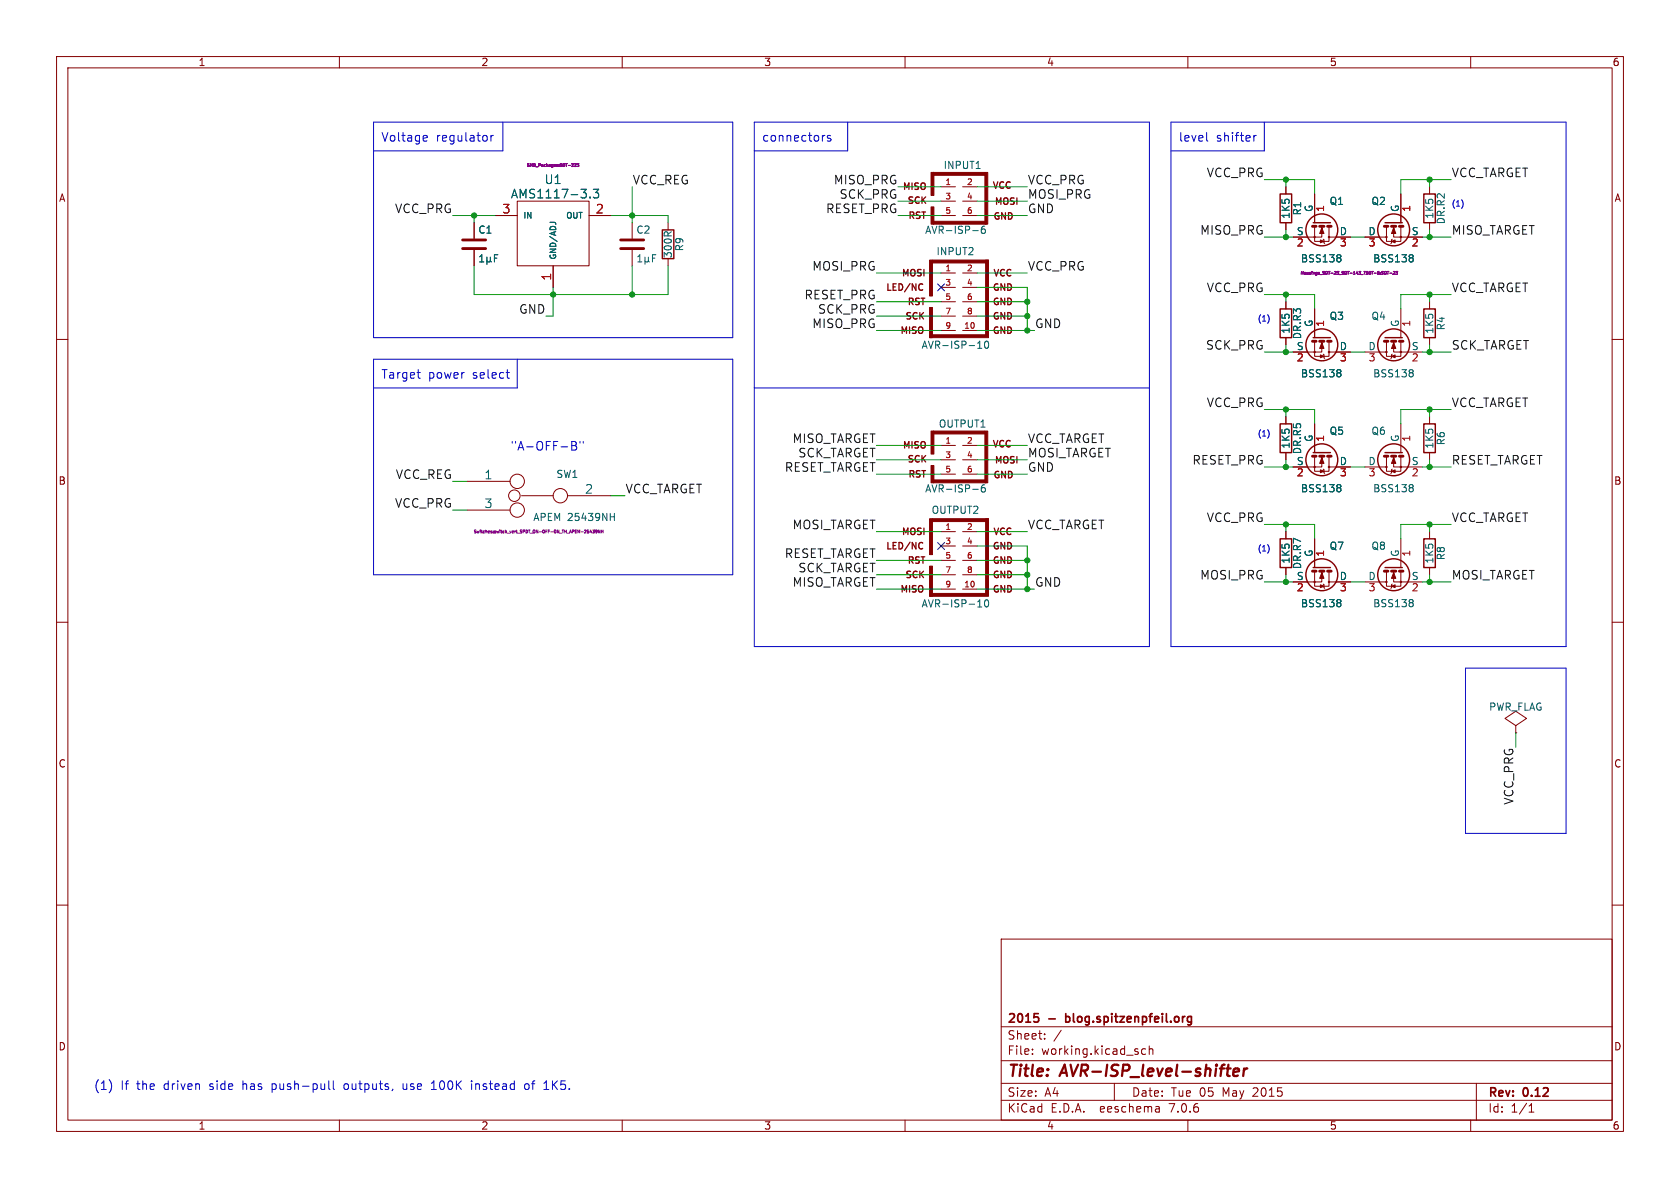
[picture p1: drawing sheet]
<svg xmlns="http://www.w3.org/2000/svg" width="297mm" height="210mm" viewBox="0 0 297 210" stroke-linecap="round" stroke-linejoin="round" font-family="sans-serif">
<g fill="none" stroke="#840000" stroke-width=".18">
<path d="M10 10h277v190h-277zM12 12h273v186h-273zM60 10v2M110 10v2M160 10v2M210 10v2M260 10v2M83.8 39.4v2.8M87.6 38.1h3.8M91.4 35.6h12.7v11.4h-12.7zM104.1 38.1h3.8M111.8 39.4v2.8"/>
<path d="M118.1 39.4v1.2M166.4 33h2.5M166.4 35.6h2.5M166.4 38.1h2.5M170.2 33h2.5M170.2 35.6h2.5M170.2 38.1h2.5M227.3 33v1.3M227.3 39.4v1.2M232.4 34.3v5.1M247.6 34.3v5.1M252.7 33v1.3"/>
<path d="M252.7 39.4v1.2M10 60h2M83.8 44.2v2.8M97.8 47v3.8M111.8 44.2v2.8M118.1 45.7v1.3M166.4 48.3h2.5M166.4 58.4h2.5M166.4 50.8h2.5M166.4 53.3h2.5M166.4 55.9h2.5M170.2 48.3h2.5"/>
<path d="M170.2 58.4h2.5M170.2 50.8h2.5M170.2 53.3h2.5M170.2 55.9h2.5M227.3 53.3v1.3M227.3 59.7v1.3M232.4 40.1v1.8h-3.8M232.4 54.6v5.1M233.7 40.1v1.8h-1.3v.8h2.5v-.8M233.9 42.3l.3 .8M234.9 40.1v1.8h3.9M245.1 40.1v1.8h-3.8"/>
<path d="M246.1 42.3l-.2 .8M246.4 40.1v1.8h1.2v.8h-2.5v-.8M247.6 40.1v1.8h3.9M247.6 54.6v5.1M252.7 53.3v1.3M252.7 59.7v1.3M285 60h2M166.4 78.7h2.5M170.2 78.7h2.5M227.3 73.7v1.2M232.4 60.5v1.7h-3.8M232.4 74.9v5.1"/>
<path d="M233.7 60.5v1.7h-1.3v.8h2.5v-.8M233.9 62.6l.3 .8M234.9 60.5v1.7h3.9M245.1 60.5v1.7h-3.8M246.1 62.6l-.2 .8M246.4 60.5v1.7h1.2v.8h-2.5v-.8M247.6 60.5v1.7h3.9M247.6 74.9v5.1M252.7 73.7v1.2M82.5 85.1h7.7M82.5 90.2h7.7M92.2 87.6h5.6"/>
<path d="M100.3 87.6h7.6M166.4 94h2.5M166.4 96.5h2.5M166.4 99.1h2.5M166.4 81.3h2.5M166.4 83.8h2.5M170.2 94h2.5M170.2 96.5h2.5M170.2 99.1h2.5M170.2 81.3h2.5M170.2 83.8h2.5M227.3 80v1.3"/>
<path d="M227.3 94v1.3M232.4 80.8v1.8h-3.8M232.4 95.3v5M233.7 80.8v1.8h-1.3v.7h2.5v-.7M233.9 82.9l.3 .8M234.9 80.8v1.8h3.9M245.1 80.8v1.8h-3.8M246.1 82.9l-.2 .8M246.4 80.8v1.8h1.2v.7h-2.5v-.7M247.6 80.8v1.8h3.9M247.6 95.3v5M252.7 80v1.3"/>
<path d="M252.7 94v1.3M10 110h2M166.4 104.1h2.5M166.4 101.6h2.5M170.2 104.1h2.5M170.2 101.6h2.5M227.3 100.3v1.3M232.4 101.1v1.8h-3.8M233.7 101.1v1.8h-1.3v.7h2.5v-.7M233.9 103.3l.3 .7M234.9 101.1v1.8h3.9M245.1 101.1v1.8h-3.8"/>
<path d="M246.1 103.3l-.2 .7M246.4 101.1v1.8h1.2v.7h-2.5v-.7M247.6 101.1v1.8h3.9M252.7 100.3v1.3M285 110h2M268 128.3l1.9-1.3-1.9-1.3-1.9 1.3 1.9 1.3v1.2M268 129.5h.1M10 160h2M285 160h2M177 166h108v32h-108zM60 198v2M110 198v2"/>
<path d="M160 198v2M177 194.5h108M177 191.5h108M177 187.5h108M177 181.5h108M182.5 186.3v.1M182.5 185.5v.1M184.7 183.6v.1M184.7 182.8v.1M187.6 182.1l-1.3 2M197 191.5v3M202.5 185.5l-.4-.1-.3 .3v.4l.2 .2h.5"/>
<path d="M203.2 185.5l.2-.1 .3 .1 .1 .9M203.2 184.9v1.5M204.9 195.7l.1 .9M205 196.5l-.2 .1M205 196h-.2M210 198v2M260 198v2M261 191.5v6.5M270.3 196.6h.9M270.3 195.5l.4-.4v1.5"/>
<circle cx="232.4" cy="41.9" r=".13"/>
<circle cx="234.9" cy="41.9" r=".13"/>
<circle cx="245.1" cy="41.9" r=".13"/>
<circle cx="247.6" cy="41.9" r=".13"/>
<circle cx="232.4" cy="62.2" r=".13"/>
<circle cx="234.9" cy="62.2" r=".13"/>
<circle cx="245.1" cy="62.2" r=".13"/>
<circle cx="247.6" cy="62.2" r=".13"/>
<circle cx="90.9" cy="87.6" r="1.02"/>
<circle cx="91.4" cy="90.2" r="1.27"/>
<circle cx="91.4" cy="85.1" r="1.27"/>
<circle cx="99.1" cy="87.6" r="1.27"/>
<circle cx="232.4" cy="82.6" r=".13"/>
<circle cx="234.9" cy="82.6" r=".13"/>
<circle cx="245.1" cy="82.6" r=".13"/>
<circle cx="247.6" cy="82.6" r=".13"/>
<circle cx="232.4" cy="102.9" r=".13"/>
<circle cx="234.9" cy="102.9" r=".13"/>
<circle cx="245.1" cy="102.9" r=".13"/>
<circle cx="247.6" cy="102.9" r=".13"/>
</g>
<path d="M216.8 188.9h.8M217.2 190.2h.2M218.1 189.5l.9-.1v-.4l-.2-.1-.6 .1-.2 .9 .3 .3 .5-.1M219.9 188.9l-.1 1.3M220.5 188.9l-.4 .1-.2 .3" fill="none" stroke="#840000" stroke-width=".4"/>
<path d="M182.8 179.2h.8M183 179.8h.3l.3 .2v.5l-.6 .2M188.4 179.2v1.5M188.6 179.7l-.2 .1M210.1 179.8h.5M210.6 179.7v1.2l-.3 .3-.3-.1M188.4 180.6l.2 .1M210.1 180.6h.5" fill="none" stroke="#840000" stroke-width=".3"/>
<g fill="#840000" stroke="#840000" stroke-width=".18">
<path d="M165 39.1h9.4v.5h-9.4z"/>
<path d="M165 30.5h9.1v.5h-9.1z"/>
<path d="M164.6 36.6h.5v3h-.5z"/>
<path d="M164.6 30.5h.5v4h-.5z"/>
<path d="M174.1 30.5h.5v9.1h-.5z"/>
<path d="M164.3 59.2h10.5v.5h-10.5z"/>
<path d="M164.3 54.4h.5v5.3h-.5z"/>
<path d="M164.3 46h.5v6.3h-.5z"/>
<path d="M164.8 46h10v.5h-10z"/>
<path d="M174.2 46h.6v13.2h-.6z"/>
<path d="M233.4 83.1l.7 .2-.7 .3z"/>
<path d="M233.7 80.9l.4 1h-.8z"/>
<path d="M246 83.3l.6-.2v.5z"/>
<path d="M246.4 80.9l.4 1h-.8z"/>
<path d="M164.3 104.9h10.5v.5h-10.5z"/>
<path d="M164.3 100.1h.5v5.3h-.5z"/>
<path d="M164.3 91.7h.5v6.3h-.5z"/>
<path d="M164.8 91.7h10v.5h-10z"/>
<path d="M174.2 91.7h.6v13.2h-.6z"/>
<path d="M165 84.8h9.4v.5h-9.4z"/>
<path d="M165 76.2h9.1v.5h-9.1z"/>
<path d="M164.6 82.3h.5v3h-.5z"/>
<path d="M164.6 76.2h.5v4.1h-.5z"/>
<path d="M174.1 76.2h.5v9.1h-.5z"/>
<path d="M233.4 62.7l.7 .3-.7 .2z"/>
<path d="M233.7 60.6l.4 1h-.8z"/>
<path d="M246 63l.6-.3v.5z"/>
<path d="M246.4 60.6l.4 1h-.8z"/>
<path d="M233.4 42.4l.7 .3-.7 .2z"/>
<path d="M233.7 40.3l.4 1h-.8z"/>
<path d="M233.4 103.4l.7 .2-.7 .3z"/>
<path d="M233.7 101.2l.4 1h-.8z"/>
<path d="M246 103.6l.6-.2v.5z"/>
<path d="M246.4 101.2l.4 1h-.8z"/>
<path d="M246 42.7l.6-.3v.5z"/>
<path d="M246.4 40.3l.4 1h-.8z"/>
</g>
<g fill="none" stroke="#006464" stroke-width=".18">
<path d="M97.2 39.3h.8l.2 .1M104.3 34.8v.2M104.9 33.5h.9l-.5 .5 .5 .2v.6l-.3 .2h-.4l-.2-.2M172.6 29.8h.7M174.1 40h-.4a.86 .86 0 0 0 0 1.3l.4-.2 .1-.4-.2-.2h-.3l-.2 .2M84.8 46.3h.7M84.8 45.4l.4-.4v1.3M86.1 46.1l.2 .2h.2l.2-.2M86.1 45.5v1.2M86.7 46.1l.2 .2M86.7 45.5v.6M87.4 45.6h.4"/>
<path d="M88 45h-.6v1.3M112.7 46.3h.8M112.7 45.4l.4-.4v1.3M114 46.1l.2 .2h.2l.2-.2M114 45.5v1.2M114.6 46.1l.2 .2M114.6 45.5v.6M115.3 45.6h.5M116 45h-.7v1.3M172 40.8h.9M236.8 45l.3 .3-.3 .3 .3 .2v.3l-.3 .2M249.6 45l.2 .3-.2 .3 .2 .1v.4l-.2 .2"/>
<path d="M172.8 61.6h.8M173 60.6l.2-.3v1.3M174.2 60.4l.2-.1a.68 .68 0 0 1 .4 .6 .68 .68 0 0 1-.4 .7l-.2-.1-.1-.4zM236.8 65.3l.3 .3-.3 .3 .3 .2v.3l-.3 .2M249.6 65.3l.2 .3-.2 .3 .2 .1v.4l-.2 .2M107.9 91.4h.7M108.6 90.7v1.3M172 86.5h.9M174.1 85.7l-.4 .1a.86 .86 0 0 0 0 1.2l.4-.1 .1-.5-.2-.2h-.3l-.2 .2M236.8 85.7l.3 .2-.3 .3 .3 .3v.2l-.3 .2M249.6 85.7l.2 .2-.2 .3 .2 .1v.4l-.2 .2M172.8 107.3h.8"/>
<path d="M173 106.3l.2-.3v1.3M174.2 106.1l.2-.1a.68 .68 0 0 1 .4 .7 .68 .68 0 0 1-.4 .6l-.2-.1-.1-.4zM236.8 106l.3 .2-.3 .3 .3 .3v.2l-.3 .3M249.6 106l.2 .2-.2 .3 .2 .2v.3l-.2 .3"/>
</g>
<g fill="none" stroke="#840000" stroke-width=".25">
<path d="M226.3 34.3h2v5.1h-2zM232.2 39.4h3M244.9 39.4h3M251.7 34.3h2v5.1h-2zM117.1 40.6h2v5.1h-2zM226.3 54.6h2v5.1h-2zM232.2 59.7h3M244.9 59.7h3M251.7 54.6h2v5.1h-2zM226.3 74.9h2v5.1h-2zM251.7 74.9h2v5.1h-2zM226.3 95.3h2v5h-2z"/>
<path d="M232.2 80h3M244.9 80h3M251.7 95.3h2v5h-2zM232.2 100.3h3M244.9 100.3h3"/>
<circle cx="233.7" cy="40.6" r="2.82"/>
<circle cx="246.4" cy="40.6" r="2.82"/>
<circle cx="233.7" cy="61" r="2.82"/>
<circle cx="246.4" cy="61" r="2.82"/>
<circle cx="233.7" cy="81.3" r="2.82"/>
<circle cx="246.4" cy="81.3" r="2.82"/>
<circle cx="233.7" cy="101.6" r="2.82"/>
<circle cx="246.4" cy="101.6" r="2.82"/>
</g>
<g fill="none" stroke="#840084" stroke-width=".18">
<path d="M101.6 29l.1-.1 .1 .2-.3 .3h.3M102 28.9h.3l-.1 .2 .1 .1v.2h-.3M244.8 48.1h.3l-.2 .4-.2-.1zM245.3 48h.3M245.4 48l-.1 .5M245.7 48.3h.4M246.3 48h.2l.1 .1-.4 .4h.4M246.8 48h.3l-.2 .2h.1v.2h-.3M103.8 93.7h.3M104 93.9l.1 .1-.1 .2M104.4 93.7l-.1 .3h.3M104.6 93.9v.3"/>
<path d="M104.8 93.7h.3l-.2 .2h.2v.3h-.3M105.3 93.7v.3l.3-.1M105.3 93.7l.3 .1-.1 .3-.2 .1M105.3 93.7h.1M106.1 93.7v.5l-.3-.5v.5M106.3 93.7v.5M106.3 93.9h.3M106.6 93.7v.5"/>
</g>
<g fill="none" stroke="#840000" stroke-width=".51">
<path d="M81.8 43.9h4.1M81.8 42.4h4.1M109.7 43.9h4.1M109.7 42.4h4.1M232 40h.7M233.3 40h.8M234.7 40h.6M244.7 40h.7M246 40h.8M247.4 40h.6M232 60.3h.7M233.3 60.3h.8"/>
<path d="M234.7 60.3h.6M244.7 60.3h.7M246 60.3h.8M247.4 60.3h.6M232 80.6h.7M233.3 80.6h.8M234.7 80.6h.6M244.7 80.6h.7M246 80.6h.8M247.4 80.6h.6M232 101h.7M233.3 101h.8"/>
<path d="M234.7 101h.6M244.7 101h.7M246 101h.8M247.4 101h.6"/>
</g>
<path d="M162.8 50.2l.3 .1M163.1 51.2l-.3 .1M162.8 95.9l.3 .1M163.1 96.9l-.3 .1" fill="none" stroke="#840000" stroke-width=".23"/>
<g fill="none" stroke="#0000c2" stroke-width=".18">
<path d="M66 21.6h63.5v38.1h-63.5zM75 23.9l.5 .1v.3l-.7 .1M75.5 24.9l-.5 .1M86.8 23.9v1.1M87.2 23.9l-.3 .1-.1 .2M88.9 21.6v5.1h-22.9M133.3 21.6h69.9v92.7h-69.9zM145.8 23.9l-.3 .1M146.8 24l-.3-.1-.2 .3v.2l.5 .1v.4h-.5M149.9 21.6v5.1h-16.6M207 21.6h69.9v92.7h-69.9zM213.3 23.4v1.3l.2 .3"/>
<path d="M221.7 23.9v1.1M222.1 23.9l-.3 .1-.1 .2M223.5 21.6v5.1h-16.5M258.6 35.6l.1 .4-.1 .5M224.3 55.9l.1 .4-.1 .6M66 63.5h63.5v38.1h-63.5zM73.7 65.8h.6M74 66.8l.3 .1M89.5 65.8h.6M89.8 66.8l.3 .1M91.4 63.5v5.1h-25.4M101.1 78h.5l.2 .2 .1 .3-.3 .3a.41 .41 0 0 1 .4 .3 .41 .41 0 0 1-.3 .5h-.6z"/>
<path d="M101.1 78.8h.5M102.5 78v.3M103.1 78v.3M133.3 68.6h69.9M224.3 76.2l.1 .4-.1 .6M224.3 96.6l.1 .3-.1 .6M259.1 118.1h17.8v29.2h-17.8zM19.7 191.5v1M58.1 191.1v1.3l.2 .2M58.9 191.1v1.3l.2 .2M60.9 191.7v.8M71.3 191.6v.8l.2 .2"/>
<path d="M76.3 192.6h.8M76.3 191.5l.4-.4v1.5M83.4 191.1v.1M83.4 191.6v1M93.4 191.7l-.4-.1-.3 .3v.4l.2 .2h.5M96.1 192.6h.9M96.4 191.3l.2-.2v1.5"/>
</g>
<g fill="none" stroke="#009600" stroke-width=".18">
<path d="M80 38.1h7.6M83.8 38.1v1.3M107.9 38.1h10.2v1.3M111.8 33v6.4M158.7 38.1h7.7M158.7 33h7.7M158.7 35.6h7.7M172.7 38.1h8.9M172.7 33h8.9M172.7 35.6h8.9M223.5 31.8h8.9v2.5M227.3 31.8v1.2"/>
<path d="M252.7 31.8v1.2M256.5 31.8h-8.9v2.5M83.8 47v5.1h34.3v-5.1M97.8 50.8v5.1h-1.3M111.8 47v5.1M154.9 55.9h11.5M154.9 53.3h11.5M154.9 48.3h11.5M154.9 58.4h11.5M172.7 55.9h8.9M172.7 50.8h8.9v7.6M172.7 53.3h8.9"/>
<path d="M172.7 48.3h8.9M172.7 58.4h10.2M223.5 52.1h8.9v2.5M223.5 41.9h5.1M227.3 40.6v1.3M227.3 52.1v1.2M238.8 41.9h2.5M251.5 41.9h5M252.7 40.6v1.3M252.7 52.1v1.2M256.5 52.1h-8.9v2.5M154.9 78.7h11.5"/>
<path d="M172.7 78.7h8.9M223.5 62.2h5.1M223.5 72.4h8.9v2.5M227.3 61v1.2M227.3 72.4v1.3M238.8 62.2h2.5M251.5 62.2h5M252.7 61v1.2M252.7 72.4v1.3M256.5 72.4h-8.9v2.5M80 85.1h2.5M80 90.2h2.5"/>
<path d="M107.9 87.6h2.6M154.9 81.3h11.5M154.9 99.1h11.5M154.9 94h11.5M154.9 83.8h11.5M172.7 81.3h8.9M172.7 96.5h8.9v7.6M172.7 99.1h8.9M172.7 94h8.9M172.7 83.8h8.9M223.5 92.7h8.9v2.6M223.5 82.6h5.1"/>
<path d="M227.3 81.3v1.3M227.3 92.7v1.3M238.8 82.6h2.5M251.5 82.6h5M252.7 81.3v1.3M252.7 92.7v1.3M256.5 92.7h-8.9v2.6M154.9 101.6h11.5M154.9 104.1h11.5M172.7 101.6h8.9M172.7 104.1h10.2M223.5 102.9h5.1"/>
<path d="M227.3 101.6v1.3M238.8 102.9h2.5M251.5 102.9h5M252.7 101.6v1.3M268 129.5v2.6"/>
</g>
<path d="M165.8 50.2l1.2 1.2M167 50.2l-1.2 1.2M165.8 95.9l1.2 1.2M167 95.9l-1.2 1.2" fill="none" stroke="#000084" stroke-width=".18"/>
<g fill="#009600" stroke="#009600" stroke-width=".18">
<circle cx="252.7" cy="102.9" r=".46"/>
<circle cx="252.7" cy="92.7" r=".46"/>
<circle cx="227.3" cy="31.8" r=".46"/>
<circle cx="227.3" cy="52.1" r=".46"/>
<circle cx="252.7" cy="62.2" r=".46"/>
<circle cx="252.7" cy="72.4" r=".46"/>
<circle cx="227.3" cy="41.9" r=".46"/>
<circle cx="181.6" cy="53.3" r=".46"/>
<circle cx="252.7" cy="31.8" r=".46"/>
<circle cx="252.7" cy="41.9" r=".46"/>
<circle cx="252.7" cy="52.1" r=".46"/>
<circle cx="227.3" cy="92.7" r=".46"/>
<circle cx="227.3" cy="102.9" r=".46"/>
<circle cx="227.3" cy="82.6" r=".46"/>
<circle cx="227.3" cy="62.2" r=".46"/>
<circle cx="227.3" cy="72.4" r=".46"/>
<circle cx="252.7" cy="82.6" r=".46"/>
<circle cx="181.6" cy="55.9" r=".46"/>
<circle cx="181.6" cy="101.6" r=".46"/>
<circle cx="181.6" cy="104.1" r=".46"/>
<circle cx="181.6" cy="99.1" r=".46"/>
<circle cx="111.8" cy="38.1" r=".46"/>
<circle cx="83.8" cy="38.1" r=".46"/>
<circle cx="111.8" cy="52.1" r=".46"/>
<circle cx="181.6" cy="58.4" r=".46"/>
<circle cx="97.8" cy="52.1" r=".46"/>
</g>
<g font-size="2.8" fill="#840000">
<text x="178" y="190.9">Title:</text>
<text x="187.7" y="190.9">AVR-ISP_level-shifter</text>
</g>
<g font-size="2.1" fill="#0000c2">
<text x="67.3" y="25.2">Voltage</text>
<text x="77" y="25.2">regulator</text>
<text x="134.6" y="25.2">connectors</text>
<text x="208.3" y="25.2">level</text>
<text x="215" y="25.2">shifter</text>
<text x="67.3" y="67.1">Target</text>
<text x="75.7" y="67.1">power</text>
<text x="83.6" y="67.1">select</text>
<text x="90.2" y="79.8">&quot;A-OFF-B&quot;</text>
<text x="16.5" y="192.8">(1)</text>
<text x="21.3" y="192.8">If</text>
<text x="24.2" y="192.8">the</text>
<text x="29.1" y="192.8">driven</text>
<text x="37.3" y="192.8">side</text>
<text x="43.3" y="192.8">has</text>
<text x="48.6" y="192.8">push-pull</text>
<text x="61.5" y="192.8">outputs,</text>
<text x="72" y="192.8">use</text>
<text x="77.2" y="192.8">100K</text>
<text x="84.4" y="192.8">instead</text>
<text x="94" y="192.8">of</text>
<text x="97.6" y="192.8">1K5.</text>
</g>
<g font-size="2.1" fill="#006464">
<text x="90.2" y="35.3">AMS1117-3.3</text>
<text x="96.2" y="32.7">U1</text>
<text x="85.6" y="84.8">1</text>
<text x="85.6" y="89.9">3</text>
<text x="103.3" y="87.4">2</text>
</g>
<g font-size="2.1" fill="#0f0f0f">
<text x="111.8" y="32.7">VCC_REG</text>
<text x="147.3" y="32.7">MISO_PRG</text>
<text x="148.4" y="35.2">SCK_PRG</text>
<text x="181.6" y="32.7">VCC_PRG</text>
<text x="181.6" y="35.2">MOSI_PRG</text>
<text x="213.3" y="31.4">VCC_PRG</text>
<text x="256.5" y="31.4">VCC_TARGET</text>
<text x="69.8" y="37.8">VCC_PRG</text>
<text x="146" y="37.8">RESET_PRG</text>
<text x="181.6" y="37.8">GND</text>
<text x="212.1" y="41.6">MISO_PRG</text>
<text x="256.5" y="41.6">MISO_TARGET</text>
<text x="143.5" y="47.9">MOSI_PRG</text>
<text x="181.6" y="47.9">VCC_PRG</text>
<text x="142.2" y="53">RESET_PRG</text>
<text x="213.3" y="51.8">VCC_PRG</text>
<text x="256.5" y="51.8">VCC_TARGET</text>
<text x="91.7" y="55.6">GND</text>
<text x="143.5" y="58.1">MISO_PRG</text>
<text x="144.6" y="55.6">SCK_PRG</text>
<text x="182.9" y="58.1">GND</text>
<text x="213.1" y="61.9">SCK_PRG</text>
<text x="256.5" y="61.9">SCK_TARGET</text>
<text x="213.3" y="72.1">VCC_PRG</text>
<text x="256.5" y="72.1">VCC_TARGET</text>
<text x="138.7" y="83.5">RESET_TARGET</text>
<text x="140.1" y="78.4">MISO_TARGET</text>
<text x="141.1" y="81">SCK_TARGET</text>
<text x="181.6" y="83.5">GND</text>
<text x="181.6" y="78.4">VCC_TARGET</text>
<text x="181.6" y="81">MOSI_TARGET</text>
<text x="210.7" y="82.2">RESET_PRG</text>
<text x="256.5" y="82.2">RESET_TARGET</text>
<text x="69.8" y="89.9">VCC_PRG</text>
<text x="69.9" y="84.8">VCC_REG</text>
<text x="110.5" y="87.3">VCC_TARGET</text>
<text x="140.1" y="93.7">MOSI_TARGET</text>
<text x="181.6" y="93.7">VCC_TARGET</text>
<text x="213.3" y="92.4">VCC_PRG</text>
<text x="256.5" y="92.4">VCC_TARGET</text>
<text x="138.7" y="98.7">RESET_TARGET</text>
<text x="141.1" y="101.3">SCK_TARGET</text>
<text x="140.1" y="103.8">MISO_TARGET</text>
<text x="182.9" y="103.8">GND</text>
<text x="212.1" y="102.6">MOSI_PRG</text>
<text x="256.5" y="102.6">MOSI_TARGET</text>
<text x="267.7" y="142.3" transform="rotate(-90 267.7 142.3)">VCC_PRG</text>
</g>
<g font-size="2.1" fill="#a90000">
<text x="88.7" y="37.8">3</text>
<text x="105.2" y="37.8">2</text>
<text x="97.5" y="49.7" transform="rotate(-90 97.5 49.7)">1</text>
</g>
<g font-size="2.1" fill="#840000">
<text x="178" y="184">Sheet:</text>
<text x="178" y="181.2">2015</text>
<text x="185.5" y="181.2">-</text>
<text x="189.1" y="181.2">blog.spitzenpfeil.org</text>
<text x="178" y="186.7">File:</text>
<text x="184.1" y="186.7">working.kicad_sch</text>
<text x="178" y="196.9">KiCad</text>
<text x="178" y="194.1">Size:</text>
<text x="184.7" y="194.1">A4</text>
<text x="185.7" y="196.9">E.D.A.</text>
<text x="194.6" y="196.9">eeschema</text>
<text x="200" y="194.1">Date:</text>
<text x="207" y="196.9">7.0.6</text>
<text x="207" y="194.1">Tue</text>
<text x="212.1" y="194.1">05</text>
<text x="216.3" y="194.1">May</text>
<text x="221.8" y="194.1">2015</text>
<text x="263" y="194.3">Rev:</text>
<text x="263" y="196.9">Id:</text>
<text x="267.1" y="196.9">1/1</text>
<text x="269.4" y="194.3">0.12</text>
</g>
<g font-size="1.8" fill="#840000">
<text x="35" y="11.9">1</text>
<text x="85" y="11.9">2</text>
<text x="135" y="11.9">3</text>
<text x="185" y="11.9">4</text>
<text x="235" y="11.9">5</text>
<text x="285" y="11.9">6</text>
<text x="10.3" y="35.9">A</text>
<text x="285.3" y="35.9">A</text>
<text x="10.3" y="85.9">B</text>
<text x="285.3" y="85.9">B</text>
<text x="10.3" y="135.9">C</text>
<text x="285.3" y="135.9">C</text>
<text x="10.3" y="185.9">D</text>
<text x="285.3" y="185.9">D</text>
<text x="35" y="199.9">1</text>
<text x="85" y="199.9">2</text>
<text x="135" y="199.9">3</text>
<text x="185" y="199.9">4</text>
<text x="235" y="199.9">5</text>
<text x="285" y="199.9">6</text>
</g>
<g font-size="1.8" fill="#006464">
<text x="166.7" y="30.1">INPUT1</text>
<text x="84.5" y="41.5">C1</text>
<text x="112.4" y="41.5">C2</text>
<text x="163.5" y="41.5">AVR-ISP-6</text>
<text x="228.2" y="38.8" transform="rotate(-90 228.2 38.8)">1K5</text>
<text x="229.2" y="41.7">S</text>
<text x="230.2" y="38.2" transform="rotate(-90 230.2 38.2)">R1</text>
<text x="232.2" y="37.6" transform="rotate(-90 232.2 37.6)">G</text>
<text x="235" y="36.4">Q1</text>
<text x="236.8" y="41.7">D</text>
<text x="241.8" y="41.7">D</text>
<text x="242.4" y="36.4">Q2</text>
<text x="247.4" y="37.6" transform="rotate(-90 247.4 37.6)">G</text>
<text x="249.5" y="41.7">S</text>
<text x="253.6" y="38.8" transform="rotate(-90 253.6 38.8)">1K5</text>
<text x="255.6" y="39.7" transform="rotate(-90 255.6 39.7)">DR.R2</text>
<text x="119" y="45.7" transform="rotate(-90 119 45.7)">300R</text>
<text x="121" y="44.5" transform="rotate(-90 121 44.5)">R9</text>
<text x="165.5" y="45.3">INPUT2</text>
<text x="229.9" y="46.6">BSS138</text>
<text x="242.7" y="46.6">BSS138</text>
<text x="228.2" y="59.1" transform="rotate(-90 228.2 59.1)">1K5</text>
<text x="232.2" y="57.9" transform="rotate(-90 232.2 57.9)">G</text>
<text x="235" y="56.7">Q3</text>
<text x="242.4" y="56.7">Q4</text>
<text x="247.4" y="57.9" transform="rotate(-90 247.4 57.9)">G</text>
<text x="253.6" y="59.1" transform="rotate(-90 253.6 59.1)">1K5</text>
<text x="255.6" y="58.5" transform="rotate(-90 255.6 58.5)">R4</text>
<text x="162.8" y="61.9">AVR-ISP-10</text>
<text x="229.2" y="62">S</text>
<text x="230.2" y="60.1" transform="rotate(-90 230.2 60.1)">DR.R3</text>
<text x="236.8" y="62">D</text>
<text x="241.8" y="62">D</text>
<text x="249.5" y="62">S</text>
<text x="229.9" y="66.9">BSS138</text>
<text x="242.7" y="66.9">BSS138</text>
<text x="165.9" y="75.8">OUTPUT1</text>
<text x="235" y="77.1">Q5</text>
<text x="242.4" y="77.1">Q6</text>
<text x="228.2" y="79.4" transform="rotate(-90 228.2 79.4)">1K5</text>
<text x="229.2" y="82.3">S</text>
<text x="230.2" y="80.4" transform="rotate(-90 230.2 80.4)">DR.R5</text>
<text x="232.2" y="78.2" transform="rotate(-90 232.2 78.2)">G</text>
<text x="236.8" y="82.3">D</text>
<text x="241.8" y="82.3">D</text>
<text x="247.4" y="78.2" transform="rotate(-90 247.4 78.2)">G</text>
<text x="249.5" y="82.3">S</text>
<text x="253.6" y="79.4" transform="rotate(-90 253.6 79.4)">1K5</text>
<text x="255.6" y="78.8" transform="rotate(-90 255.6 78.8)">R6</text>
<text x="98.3" y="84.7">SW1</text>
<text x="163.5" y="87.3">AVR-ISP-6</text>
<text x="229.9" y="87.2">BSS138</text>
<text x="242.7" y="87.2">BSS138</text>
<text x="94.2" y="92.3">APEM 25439NH</text>
<text x="164.6" y="91">OUTPUT2</text>
<text x="228.2" y="99.7" transform="rotate(-90 228.2 99.7)">1K5</text>
<text x="230.2" y="100.7" transform="rotate(-90 230.2 100.7)">DR.R7</text>
<text x="232.2" y="98.5" transform="rotate(-90 232.2 98.5)">G</text>
<text x="235" y="97.4">Q7</text>
<text x="242.4" y="97.4">Q8</text>
<text x="247.4" y="98.5" transform="rotate(-90 247.4 98.5)">G</text>
<text x="253.6" y="99.7" transform="rotate(-90 253.6 99.7)">1K5</text>
<text x="255.6" y="99.1" transform="rotate(-90 255.6 99.1)">R8</text>
<text x="162.8" y="107.6">AVR-ISP-10</text>
<text x="229.2" y="102.6">S</text>
<text x="229.9" y="107.5">BSS138</text>
<text x="236.8" y="102.6">D</text>
<text x="241.8" y="102.6">D</text>
<text x="242.7" y="107.5">BSS138</text>
<text x="249.5" y="102.6">S</text>
<text x="263.2" y="125.8">PWR_FLAG</text>
</g>
<g font-size="1.8" fill="#a90000">
<text x="234.4" y="37.5" transform="rotate(-90 234.4 37.5)">1</text>
<text x="249.6" y="37.5" transform="rotate(-90 249.6 37.5)">1</text>
<text x="229.2" y="43.9">2</text>
<text x="236.8" y="43.9">3</text>
<text x="241.9" y="43.9">3</text>
<text x="249.5" y="43.9">2</text>
<text x="234.4" y="57.9" transform="rotate(-90 234.4 57.9)">1</text>
<text x="249.6" y="57.9" transform="rotate(-90 249.6 57.9)">1</text>
<text x="229.2" y="64.2">2</text>
<text x="236.8" y="64.2">3</text>
<text x="241.9" y="64.2">3</text>
<text x="249.5" y="64.2">2</text>
<text x="234.4" y="78.2" transform="rotate(-90 234.4 78.2)">1</text>
<text x="249.6" y="78.2" transform="rotate(-90 249.6 78.2)">1</text>
<text x="229.2" y="84.5">2</text>
<text x="236.8" y="84.5">3</text>
<text x="241.9" y="84.5">3</text>
<text x="249.5" y="84.5">2</text>
<text x="234.4" y="98.5" transform="rotate(-90 234.4 98.5)">1</text>
<text x="249.6" y="98.5" transform="rotate(-90 249.6 98.5)">1</text>
<text x="229.2" y="104.9">2</text>
<text x="236.8" y="104.9">3</text>
<text x="241.9" y="104.9">3</text>
<text x="249.5" y="104.9">2</text>
</g>
<g font-size="1.6" fill="#840000">
<text x="159.4" y="33.9">MISO</text>
<text x="175.3" y="33.7">VCC</text>
<text x="160.3" y="36.3">SCK</text>
<text x="160.4" y="39">RST</text>
<text x="175.4" y="39.1">GND</text>
<text x="175.7" y="36.5">MOSI</text>
<text x="156.5" y="51.7">LED/NC</text>
<text x="159.2" y="49.2">MOSI</text>
<text x="175.3" y="51.7">GND</text>
<text x="175.4" y="49.2">VCC</text>
<text x="159" y="59.3">MISO</text>
<text x="159.9" y="56.8">SCK</text>
<text x="160.3" y="54.3">RST</text>
<text x="175.3" y="59.3">GND</text>
<text x="175.3" y="56.8">GND</text>
<text x="175.3" y="54.3">GND</text>
<text x="159.4" y="79.6">MISO</text>
<text x="160.3" y="82.1">SCK</text>
<text x="175.3" y="79.4">VCC</text>
<text x="175.7" y="82.2">MOSI</text>
<text x="160.4" y="84.7">RST</text>
<text x="175.4" y="84.9">GND</text>
<text x="159.2" y="94.9">MOSI</text>
<text x="175.4" y="94.9">VCC</text>
<text x="156.5" y="97.4">LED/NC</text>
<text x="160.3" y="100">RST</text>
<text x="175.3" y="100">GND</text>
<text x="175.3" y="97.4">GND</text>
<text x="159" y="105.1">MISO</text>
<text x="159.9" y="102.5">SCK</text>
<text x="175.3" y="105.1">GND</text>
<text x="175.3" y="102.5">GND</text>
</g>
<g font-size="1.4" fill="#a90000">
<text x="167" y="32.8">1</text>
<text x="167" y="35.3">3</text>
<text x="170.8" y="32.8">2</text>
<text x="170.8" y="35.3">4</text>
<text x="167" y="37.8">5</text>
<text x="170.8" y="37.8">6</text>
<text x="167" y="48">1</text>
<text x="167" y="50.5">3</text>
<text x="167" y="53.1">5</text>
<text x="170.8" y="48">2</text>
<text x="170.8" y="50.5">4</text>
<text x="170.8" y="53.1">6</text>
<text x="167" y="55.6">7</text>
<text x="167" y="58.2">9</text>
<text x="170.4" y="58.2">10</text>
<text x="170.8" y="55.6">8</text>
<text x="167" y="78.5">1</text>
<text x="167" y="81">3</text>
<text x="167" y="83.6">5</text>
<text x="170.8" y="78.5">2</text>
<text x="170.8" y="81">4</text>
<text x="170.8" y="83.6">6</text>
<text x="167" y="93.7">1</text>
<text x="170.8" y="93.7">2</text>
<text x="167" y="96.3">3</text>
<text x="167" y="98.8">5</text>
<text x="167" y="101.3">7</text>
<text x="170.8" y="96.3">4</text>
<text x="170.8" y="98.8">6</text>
<text x="170.8" y="101.3">8</text>
<text x="167" y="103.9">9</text>
<text x="170.4" y="103.9">10</text>
</g>
<g font-size="1.4" fill="#006464">
<text x="92.5" y="38.8">IN</text>
<text x="100" y="38.8">OUT</text>
<text x="98.5" y="46" transform="rotate(-90 98.5 46)">GND/ADJ</text>
</g>
<g font-size="1.4" fill="#0000c2">
<text x="256.5" y="36.6">(1)</text>
<text x="222.2" y="56.9">(1)</text>
<text x="222.2" y="77.2">(1)</text>
<text x="222.2" y="97.5">(1)</text>
</g>
<g font-size=".7" fill="#840084">
<text x="93" y="29.7">SMD_Packages:SOT-223</text>
<text x="229.8" y="48.7">Housings_SOT-23_SOT-143_TSOT-6:SOT-23</text>
<text x="83.6" y="94.4">Switches:switch_vert_SPDT_ON-OFF-ON_TH_APEM-25439NH</text>
</g>
</svg>
